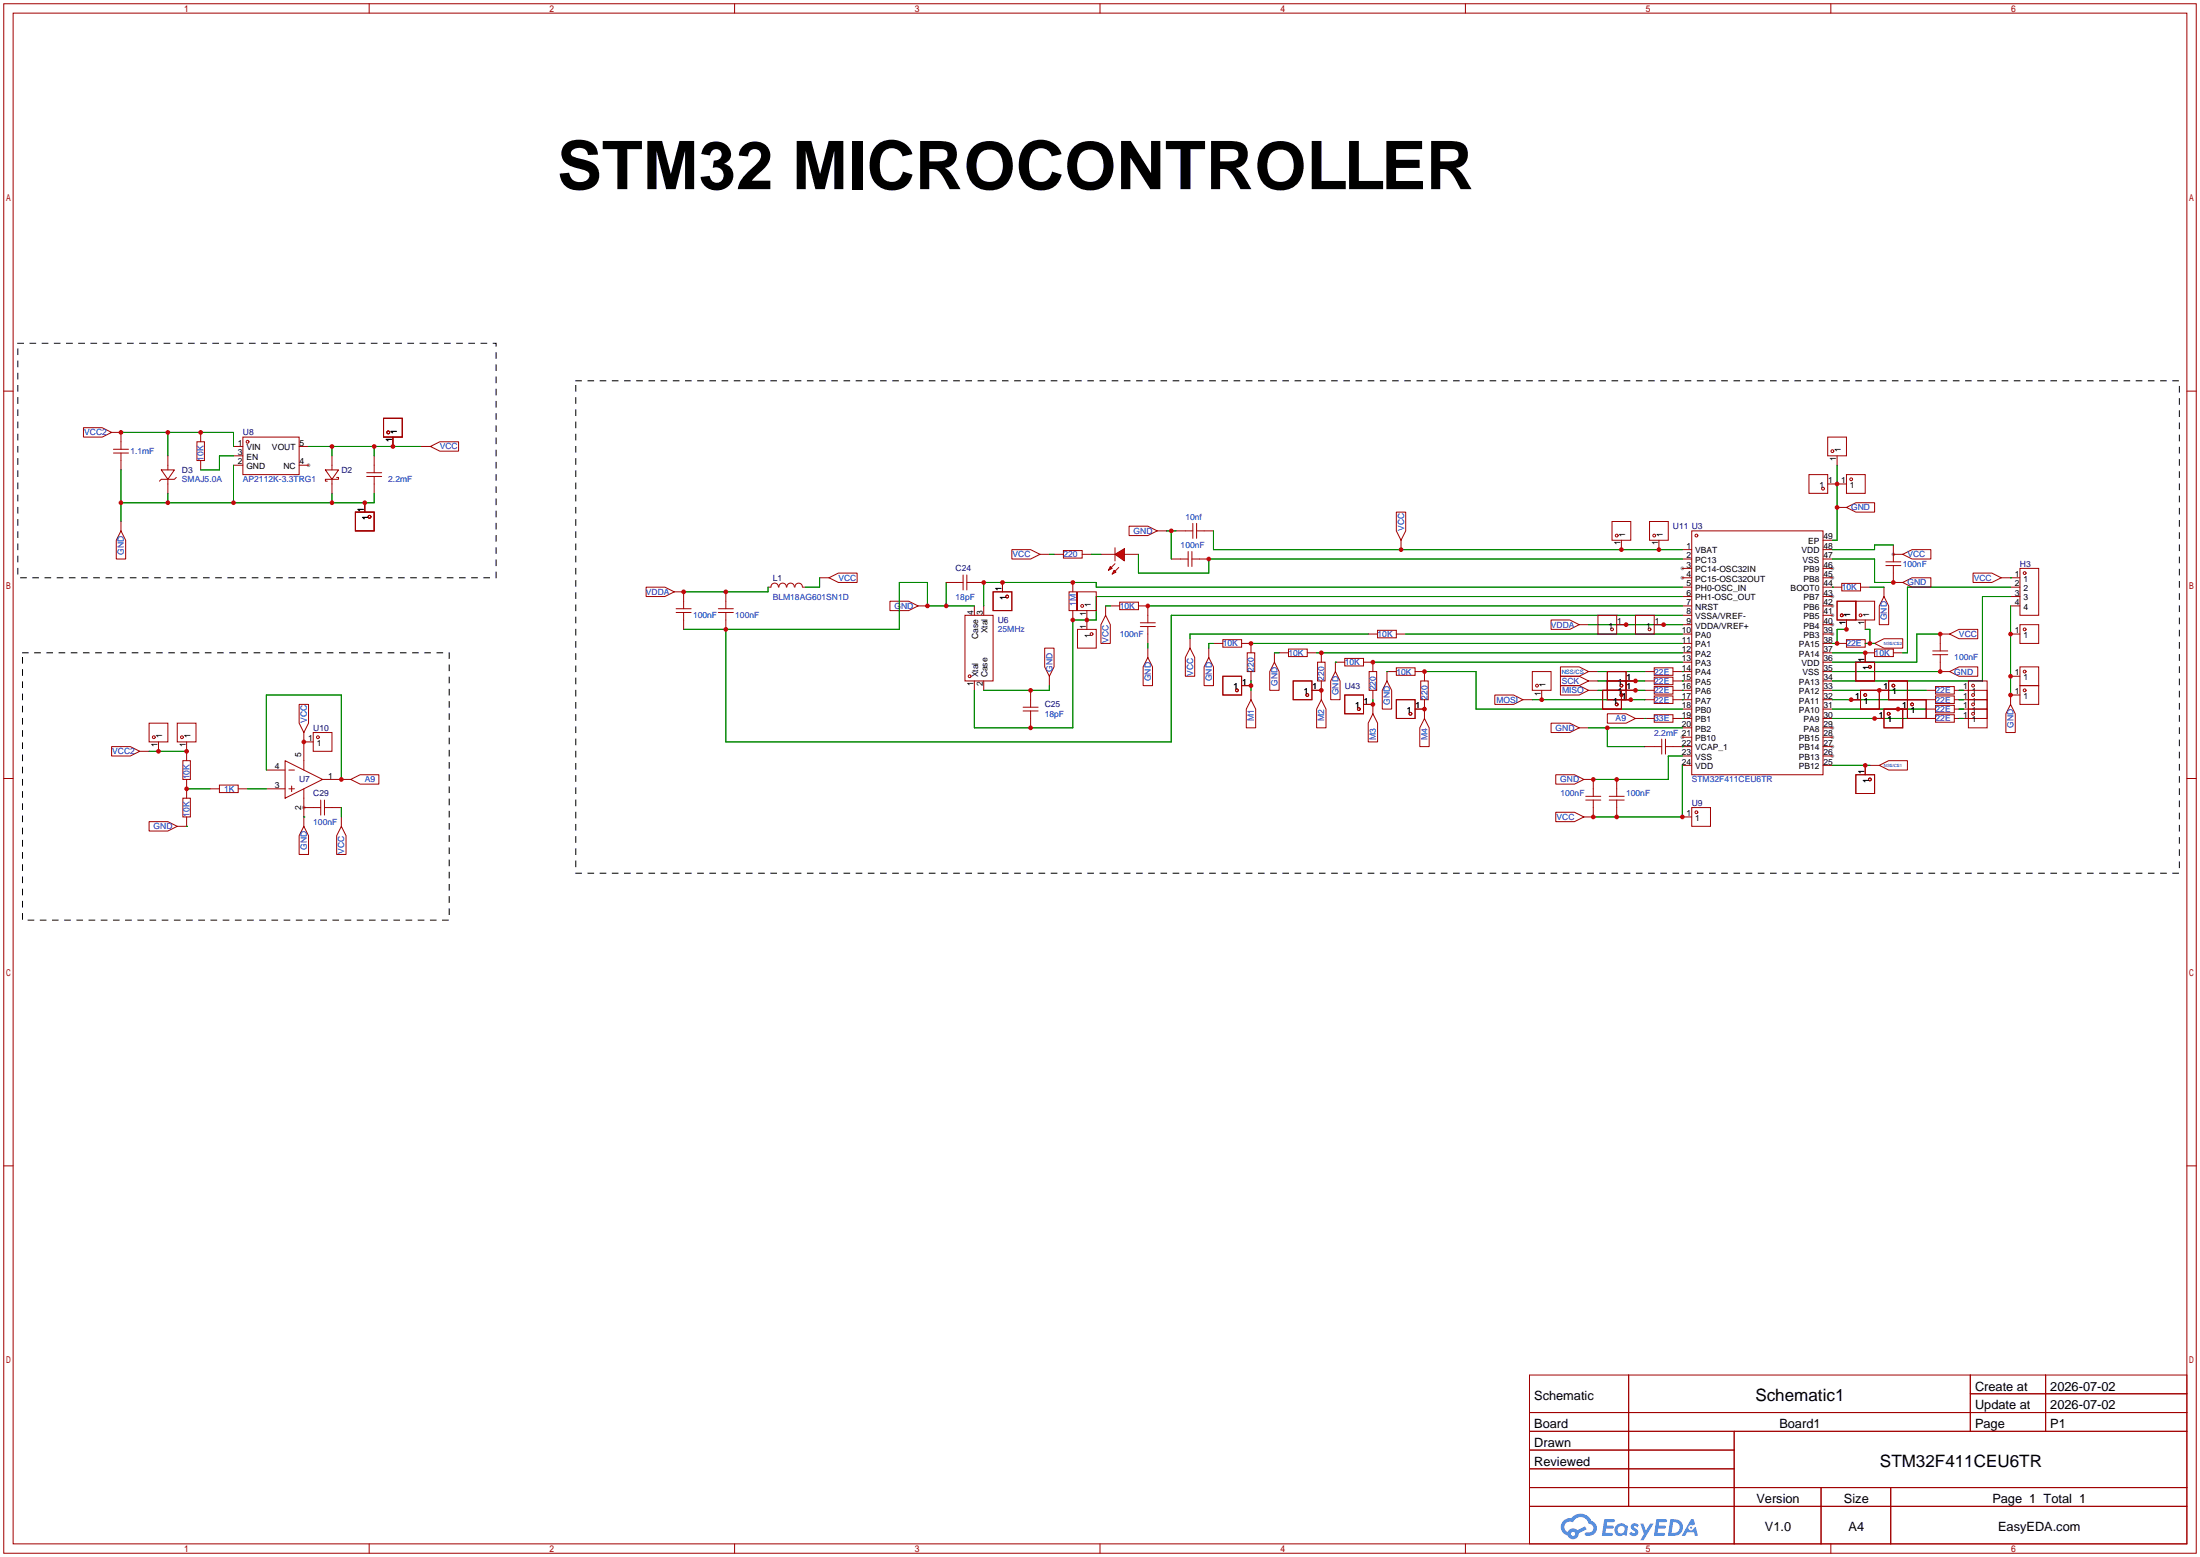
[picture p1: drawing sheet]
<svg xmlns="http://www.w3.org/2000/svg" width="596mm" height="422mm" viewBox="0 0 596 422" stroke-linecap="round" stroke-linejoin="round" font-family="sans-serif">
<g fill="#999">
<circle cx="455.7" cy="153.9" r=".51"/>
<circle cx="455.7" cy="156.5" r=".51"/>
<circle cx="455.7" cy="199.6" r=".51"/>
<circle cx="496.3" cy="204.7" r=".51"/>
<circle cx="496.3" cy="202.2" r=".51"/>
<circle cx="496.3" cy="199.6" r=".51"/>
<circle cx="496.3" cy="197.1" r=".51"/>
<circle cx="496.3" cy="171.7" r=".51"/>
<circle cx="496.3" cy="169.2" r=".51"/>
<circle cx="496.3" cy="166.6" r=".51"/>
<circle cx="496.3" cy="164.1" r=".51"/>
<circle cx="496.3" cy="161.5" r=".51"/>
<circle cx="496.3" cy="156.5" r=".51"/>
<circle cx="496.3" cy="153.9" r=".51"/>
<circle cx="82.3" cy="218.7" r=".51"/>
<circle cx="512.8" cy="150.1" r=".51"/>
<circle cx="83.6" cy="126" r=".51"/>
</g>
<g fill="none" stroke="#a10000" stroke-width=".27">
<path d="M1 1h593.9v419.6h-593.9zM3.6 3.6h588.7v414.5h-588.7zM100 1v2.6M199 1v2.6M297.9 1v2.6M396.9 1v2.6M495.9 1v2.6M1 105.9h2.6M592.3 105.9h2.6M1 210.8h2.6M592.3 210.8h2.6M1 315.7h2.6"/>
<path d="M592.3 315.7h2.6M414.3 372.4h178v45.7h-178zM441.1 372.4v35.5M533.7 372.4v15.2M533.7 377.4h58.6M554.1 372.4v15.2M414.3 382.5h178M414.3 387.6h178M414.3 392.7h55.4M414.3 397.8h55.4M469.7 387.6v30.5M100 418.1v2.5"/>
<path d="M199 418.1v2.5M297.9 418.1v2.5M396.9 418.1v2.5M414.3 402.8h178M414.3 407.9h178M493.2 402.8v15.3M495.9 418.1v2.5M512.1 402.8v15.3"/>
</g>
<g fill="#5487ff">
<path d="M442 412.8a1.3 1.3 0 0 1 1.9 .2l-.4 .7a.47 .47 0 0 0-.4-.5 .47 .47 0 0 0-.6 .3l.2 .1a1.28 1.28 0 0 1 .7 2.1 1.53 1.53 0 0 1-2.1-.3l.5-.6 .8 .4a.31 .31 0 0 0 .3-.2 .31 .31 0 0 0-.3-.4 1.12 1.12 0 0 1-.6-1.8z"/>
<path d="M444.3 412.6h.8l.7 1.9 1.2-1.9h.9l-2.7 4.5h-.9l1-1.7z"/>
<path d="M434.5 411.4h2.5a.4 .4 0 0 1 .4 .4 .4 .4 0 0 1-.4 .4h-1.7l-.1 .9h1.6l.3 .4-.4 .4h-1.7l-.1 1.2 1.8 .1 .2 .5-.4 .2h-2.6z"/>
<path d="M448.6 411.4h2.5a.4 .4 0 0 1 .5 .4 .4 .4 0 0 1-.5 .4h-1.7l-.1 .9h1.6l.3 .4-.4 .4h-1.7l-.1 1.2 1.8 .1 .2 .5-.4 .2h-2.6z"/>
<path d="M458 411.4h.8l.3 1.4-.6 .3a.75 .75 0 0 0-1.2 .3 .75 .75 0 0 0 .5 1.1 .75 .75 0 0 0 1-.7l.5-.3 .6 2.4h-.8l-.3-1h-1.8l-.6 1h-.9z"/>
<path d="M452.4 411.4l-.6 4.5h1.4a2.27 2.27 0 0 0 2.6-2.3 2.27 2.27 0 0 0-2.7-2.2zM453.2 412.2a1.5 1.5 0 0 1 1.8 1.5 1.5 1.5 0 0 1-1.9 1.4h-.3z"/>
<path d="M437.8 413a1.6 1.6 0 0 0-.3 2.3 1.6 1.6 0 0 0 2.3 .2l.8 .4 .3-2.5-.1-.3h-.5a1.58 1.58 0 0 0-2.5-.1zM438.4 413.6a.99 .99 0 0 1 1.7 .5 .99 .99 0 0 1-1.4 1.1 .98 .98 0 0 1-.3-1.6z"/>
<path d="M423.5 411.8a2.37 2.37 0 0 0 1.1 4 1.54 1.54 0 0 0 1.8 1 1.54 1.54 0 0 0 1.2-1.6l2.2-1.1-.5-.7-2.1 1a1.57 1.57 0 0 0-2.6 .5 1.5 1.5 0 0 1-.7-2.1 1.5 1.5 0 0 1 2.2-.5 2.27 2.27 0 0 1 2.3-1.4 2.27 2.27 0 0 1 2 1.8 1.23 1.23 0 0 1 1.1 1.5 1.23 1.23 0 0 1-1.7 .8 .47 .47 0 0 0-.6 .4 .47 .47 0 0 0 .5 .5 2.14 2.14 0 0 0 2.7-1.3 2.14 2.14 0 0 0-1.4-2.7 3.2 3.2 0 0 0-5.4-.8l-1.1 .1zM425.5 415.4a.6 .6 0 0 1 1.2 0 .6 .6 0 0 1-1.2 0z"/>
<circle cx="458" cy="413.7" r=".28"/>
</g>
<g fill="none" stroke="#a10000" stroke-width=".27">
<path d="M298.2 150.1h3.8M302 148.3v3.6M304.5 150.1h3.9M305.8 142.5h5.1l2.5 1.3-2.5 1.2h-5.1zM313.4 143.8h2.6M317.2 151.4h4.6M318.5 143.8h4.6M321.8 149.4v4M322.8 151.4h4.6M322.8 149.4v4M323.1 141.7v4.1M324.1 143.8h4.6"/>
<path d="M324.1 141.7v4.1M455.7 148.8h2.5M455.7 151.4h2.5M455.7 153.9h2.5M455.7 156.5h2.5M455.7 159h2.5M458.2 143.8h35.6v66h-35.6zM493.8 148.8h2.5M493.8 151.4h2.5M493.8 153.9h2.5M493.8 156.5h2.5M493.8 159h2.5"/>
<path d="M493.8 146.3h2.5M455.7 161.5h2.5M455.7 164.1h2.5M455.7 166.6h2.5M455.7 169.2h2.5M455.7 171.7h2.5M455.7 174.2h2.5M455.7 176.8h2.5M455.7 179.3h2.5M493.8 161.5h2.5M493.8 164.1h2.5M493.8 166.6h2.5"/>
<path d="M493.8 169.2h2.5M493.8 171.7h2.5M493.8 174.2h2.5M493.8 176.8h2.5M493.8 179.3h2.5M455.7 181.9h2.5M455.7 184.4h2.5M455.7 186.9h2.5M455.7 189.5h2.5M455.7 192h2.5M455.7 194.6h2.5M455.7 197.1h2.5"/>
<path d="M455.7 199.6h2.5M493.8 181.9h2.5M493.8 184.4h2.5M493.8 186.9h2.5M493.8 189.5h2.5M493.8 192h2.5M493.8 194.6h2.5M493.8 197.1h2.5M493.8 199.6h2.5M455.7 202.2h2.5M455.7 204.7h2.5M455.7 207.3h2.5"/>
<path d="M493.8 202.2h2.5M493.8 204.7h2.5M493.8 207.3h2.5"/>
<circle cx="459.5" cy="145" r=".38"/>
</g>
<path d="M316 143.8h2.5M317.2 143.8v7.6" fill="none" stroke="#008700" stroke-width=".27"/>
<g fill="#f00" stroke="#a10000" stroke-width=".27">
<path d="M302 150.1l2.5-1.5v3.3z"/>
<path d="M301.8 154.4l.5 .5-1.1 .5z"/>
<path d="M300.7 153.4l.5 .5-1 .5z"/>
</g>
<g fill="none" stroke="#a10000" stroke-width=".27">
<path d="M22.6 115.8h5.1l2.5 1.3-2.5 1.3h-5.1zM30.2 117.1h2.6v4.6M53.3 119.6h2.1v5.1h-2.1zM54.4 117.1v2.5M65.8 118.4h15.2v10.1h-15.2zM103.9 113.3h5.1v5.1h-5.1zM106.4 118.4v2.5M495 118.4h5.1v5h-5.1zM30.7 121.7h4.1M30.7 122.7h4.1M32.8 122.7v4.6M43.7 127.3h3.5l-1.7 2.5z"/>
<path d="M45.5 123.4v3.9M45.5 129.8v3.8M47.8 129.3l-.6 .5h-3.5l-.5 .5M54.4 124.7v2.6M63.2 120.9h2.6M63.2 126h2.6M63.2 123.4h2.6M81 120.9h2.6M81 126h2.6M88.1 127.3h3.6l-1.8 2.5zM89.9 123.4v3.9M89.9 129.8v3.8"/>
<path d="M91.2 129.3h.5v.5h-3.6v.5h.5M96.3 138.7h5v5.1h-5zM98.8 136.1v2.6M99.3 128h4.1M99.3 129h4.1M101.3 123.4v4.6M101.3 129v4.6M114 120.9h2.6M116.6 120.9l2.5-1.3h5.1v2.6h-5.1zM378.2 138.7h2.5v5.1l-1.2 2.5-1.3-2.5zM490 128.5h5v5.1h-5zM495 131.1h5.1"/>
<path d="M497.6 137.4h2.5M497.6 123.4v2.6M500.1 128.5h5.1v5.1h-5.1zM500.1 137.4l2.6-1.3h5v2.6h-5zM32.8 143.8l1.2 2.5v5.1h-2.5v-5.1zM32.8 141.2v2.6M175 159h5.1l2.5 1.3-2.5 1.2h-5.1zM208 159h.8M208.8 159a1.01 1.01 0 0 1 1-1.1 1.01 1.01 0 0 1 1 1.1M211 159a1.01 1.01 0 0 1 1-1.1 1.01 1.01 0 0 1 1 1.1M213.1 159a1.01 1.01 0 0 1 1-1.1 1.01 1.01 0 0 1 1 1.1M215.3 159a1.01 1.01 0 0 1 1-1.1 1.01 1.01 0 0 1 1 1.1"/>
<path d="M217.4 159h.8M222 156.5h2.5M224.5 156.5l2.6-1.3h5.1v2.5h-5.1zM256.3 157.7h4.6M260.9 155.7v4.1M261.9 157.7h4.5M261.9 155.7v4.1M271.5 157.7v2.6M274.1 148.8h5l2.6 1.3-2.6 1.3h-5zM281.7 150.1h2.5M285.5 150.1h2.5M288 149.1h5.1v2h-5.1z"/>
<path d="M290.6 157.7v2.6M293.1 150.1h2.6M302 152.7l-1 1M303 153.7l-1 1M379.5 146.3v2.5M436.6 141.2h5.1v5.1h-5.1zM439.2 146.3v2.5M446.8 141.2h5.1v5.1h-5.1zM449.3 146.3v2.5M496.3 159h2.6M498.9 158h5v2h-5zM503.9 159h2.6"/>
<path d="M510.3 159v2.5M510.8 152.1h4.1M510.8 153.2h4.1M512.8 150.1h2.6M512.8 153.2v4.5h2.6M512.8 147.6v4.5M515.4 150.1l2.5-1.3h5.1v2.6h-5.1zM515.4 157.7l2.5-1.2h5.1v2.5h-5.1zM534.4 155.2h5.1l2.5 1.3-2.5 1.2h-5.1zM542 156.5h5.1M544.6 159h2.5M547.1 153.9h5.1v12.7h-5.1z"/>
<path d="M182.6 160.3h2.6v4.5M183.1 164.8h4.1M183.1 165.9h4.1M185.2 165.9v4.5M194.6 164.8h4M194.6 165.9h4M196.6 160.3v4.5M196.6 165.9v4.5M241 162.8h5.1l2.6 1.3-2.6 1.3h-5.1zM248.7 164.1h2.5M261.4 166.6h7.6v17.8h-7.6zM263.9 164.1v2.5"/>
<path d="M266.4 164.1v2.5M269 160.3h5.1v5.1h-5.1zM283 175.5h2.5v5.1l-1.3 2.5-1.2-2.5zM289.6 160.3h2v5.1h-2zM290.6 165.4v2.5M291.8 170.4h5.1v5.1h-5.1zM291.8 160.3h5.1v5.1h-5.1zM294.4 165.4v5M299.5 166.6l1.2 2.6v5h-2.5v-5zM299.5 164.1v2.5M300.7 164.1h2.6M303.3 163.1h5.1v2h-5.1z"/>
<path d="M308.4 164.1h2.5v4.6M308.9 168.7h4M308.9 169.7h4M310.9 178.1l1.3 2.5v5.1h-2.6v-5.1zM310.9 169.7v4.5M310.9 175.5v2.6M322.3 175.5l1.3 2.6v5h-2.5v-5zM322.3 173v2.5M327.4 178.1l1.3 2.5v5.1h-2.6v-5.1zM327.4 175.5v2.6M328.7 174.2h2.5M331.2 173.2h5.1v2.1h-5.1z"/>
<path d="M336.3 174.2h2.5v2.6M337.8 176.8h2.1v5.1h-2.1zM345.2 179.3l1.3 2.6v5h-2.6v-5zM345.2 176.8v2.5M346.5 176.8h2.5M349 175.8h5.1v2h-5.1zM354.1 176.8h2.5M356.9 179.3h2v5.1h-2zM357.9 176.8v2.5M364.2 178.3h5.1v2h-5.1zM364.2 179.3h-2.5v2.6M369.3 179.3h2.6v2.6"/>
<path d="M370.6 171.7h2.5M373.1 170.7h5.1v2h-5.1zM378.2 171.7h2.5M420.1 167.9h5.1l2.5 1.3-2.5 1.2h-5.1zM427.7 169.2h2.6M432.8 166.6h5.1v5.1h-5.1zM437.9 169.2h2.5M443 166.6h5.1v5.1h-5.1zM448.1 169.2h2.5M497.6 162.8h5.1v5.1h-5.1zM497.6 174.2h2.5M500.1 173.2h5.1v2.1h-5.1z"/>
<path d="M500.1 167.9v2.5M502.7 179.3h5v5.1h-5zM502.7 162.8h5v5.1h-5zM505.2 174.2h2.5M505.2 167.9v2.5M507.7 175.8h5.1v2h-5.1zM507.7 174.2l2.6-1.2h5.1v2.5h-5.1zM507.7 176.8h-2.5v2.5M510.3 161.5l1.3 2.6v5.1h-2.6v-5.1zM512.8 176.8h2.6M523.5 176.3h4.1M523.5 177.3h4.1"/>
<path d="M525.5 177.3v4.6h2.6M528.1 171.7l2.5-1.3h5.1v2.6h-5.1zM528.1 171.7h-2.6v4.6M544.6 164.1h2.5M544.6 171.7h2.5M544.6 161.5h2.5M547.1 169.2h5.1v5h-5.1zM40.4 195.8h5.1v5.1h-5.1zM48 195.8h5.1v5.1h-5.1zM81 190.8h2.6v5l-1.3 2.6-1.3-2.6zM82.3 198.4v10.1M84.8 198.4h5.1v5.1h-5.1z"/>
<path d="M263.9 184.4v2.5M266.4 184.4v2.5M277.1 191.5h4.1M277.1 192.5h4.1M279.1 186.9v4.6M279.1 192.5v4.6M284.2 183.1v2.6M331.2 183.1h5.1v5.1h-5.1zM336.3 185.7h2.5M338.8 189.5l1.3 2.5v5.1h-2.5v-5.1zM338.8 181.9v2.5M338.8 186.9v2.6"/>
<path d="M350.3 184.4h5v5.1h-5zM355.3 186.9h2.6M357.9 189.5l1.3 2.5v5.1h-2.6v-5.1zM357.9 184.4v5.1M361.7 181.9l1.3 2.5v5.1h-2.6v-5.1zM364.2 188.2h5.1v5.1h-5.1zM369.3 190.8h2.6v2.5M370.8 181.9h2.1v5h-2.1zM371.9 193.3l1.2 2.5v5.1h-2.5v-5.1zM371.9 186.9v2.6M375.7 184.4l1.2 2.5v5.1h-2.5v-5.1zM378.2 180.8h5.1v2.1h-5.1z"/>
<path d="M378.2 189.5h5.1v5.1h-5.1zM378.2 181.9h-2.5v2.5M383.3 181.9h2.5v2.5M383.3 192h2.5M384.8 184.4h2v5.1h-2zM385.8 194.6l1.3 2.5v5.1h-2.5v-5.1zM385.8 189.5v5.1M404.9 188.2h5.1l2.5 1.3-2.5 1.3h-5.1zM412.5 189.5h2.5M415 181.9h5.1v5h-5.1zM417.6 186.9v2.6M420.1 195.8h5.1l2.5 1.3-2.5 1.3h-5.1z"/>
<path d="M422.7 180.6h5l2.6 1.3-2.6 1.2h-5zM422.7 183.1h5l2.6 1.3-2.6 1.3h-5zM422.7 185.7h5l2.6 1.2-2.6 1.3h-5zM427.7 197.1h2.6M430.3 181.9h2.5M430.3 184.4h2.5M430.3 186.9h2.5M434.1 186.9h5.1v5.1h-5.1zM435.4 184.4h5v5.1h-5zM435.4 181.9h5v5h-5zM435.4 193.3h5l2.6 1.3-2.6 1.2h-5zM439.2 189.5h2.5"/>
<path d="M440.4 184.4h2.6M440.4 186.9h2.6M443 194.6h5.1M445.5 181.9h2.6M445.5 184.4h2.6M445.5 186.9h2.6M445.5 189.5h2.6M448.1 180.8h5v2.1h-5zM448.1 183.4h5v2h-5zM448.1 185.9h5v2.1h-5zM448.1 188.5h5v2h-5zM448.1 193.5h5v2.1h-5z"/>
<path d="M453.1 181.9h2.6M453.1 184.4h2.6M453.1 186.9h2.6M453.1 189.5h2.6M453.1 194.6h2.6M501.4 189.5h2.5M503.9 186.9h5.1v5.1h-5.1zM507.7 194.6h2.6M509 186.9h2.6M510.3 192h5.1v5.1h-5.1zM511.6 184.4h5v5.1h-5zM514.1 192h2.5"/>
<path d="M516.6 189.5h5.1v5.1h-5.1zM521.7 186.9h2.6M521.7 189.5h2.6M521.7 194.6h2.6M521.7 192h2.6M524.3 193.5h5v2.1h-5zM524.3 191h5v2h-5zM524.3 188.5h5v2h-5zM524.3 185.9h5v2.1h-5zM528.1 181.9l2.5-1.3h5.1v2.5h-5.1zM529.3 186.9h3.8M529.3 189.5h3.8"/>
<path d="M529.3 194.6h3.8M529.3 192h3.8M533.1 184.4h5.1v5.1h-5.1zM533.1 186.9h5.1v5.1h-5.1zM533.1 189.5h5.1v5.1h-5.1zM533.1 192h5.1v5.1h-5.1zM544.6 190.8l1.2 2.5v5.1h-2.5v-5.1zM544.6 183.1h2.5M547.1 180.6h5.1v5.1h-5.1zM547.1 185.7h5.1v5.1h-5.1zM547.1 188.2h-2.5v2.6M30.2 202.2h5.1l2.5 1.3-2.5 1.2h-5.1z"/>
<path d="M37.8 203.5h2.6M42.9 200.9v2.6M49.5 206h2.1v5.1h-2.1zM49.5 216.2h2.1v5h-2.1zM50.5 200.9v5.1M50.5 211.1v5.1M56.9 213.6h2.5M59.4 212.6h5.1v2h-5.1zM64.5 213.6h2.6M72.1 213.6h5.1M72.1 208.5h5.1M77.2 206l10.2 5.1-10.2 5.1z"/>
<path d="M78.2 213.6h1.6M78.2 208.5h1.6M79 212.9v1.5M82.3 213.6v10.2M82.3 218.7h4.6M82.3 200.9h2.5M86.9 216.7v4M87.4 211.1h7.6M87.9 218.7h4.6M87.9 216.7v4M95 211.1l2.5-1.3h5.1v2.5h-5.1zM421.4 209.8h5.1l2.5 1.3-2.5 1.2h-5.1z"/>
<path d="M421.4 220h5.1l2.5 1.2-2.5 1.3h-5.1zM429 211.1h2.5v4.5M429.5 215.6h4.1M429.5 216.7h4.1M431.5 216.7v4.5h-2.5M435.9 215.6h4M435.9 216.7h4M437.9 211.1v4.5M437.9 216.7v4.5M445.5 202.2h4.6M450.1 200.2v4M451.1 202.2h4.6"/>
<path d="M451.1 200.2v4M458.2 218.7h5.1v5.1h-5.1zM502.7 209.8h5v5.1h-5zM505.2 207.3v2.5M506.5 207.3h2.5M509 207.3l2.6-1.3h5v2.5h-5zM40.4 222.5h5.1l2.5 1.3-2.5 1.2h-5.1zM50.5 221.2v2.6h-2.5M82.3 223.8l1.3 2.5v5.1h-2.6v-5.1zM92.5 223.8l1.2 2.5v5.1h-2.5v-5.1zM92.5 221.2v2.6M455.7 221.2h2.5"/>
<circle cx="67.1" cy="119.6" r=".38"/>
<circle cx="105.2" cy="117.1" r=".38"/>
<circle cx="100.1" cy="140" r=".38"/>
<circle cx="493.8" cy="132.3" r=".38"/>
<circle cx="496.3" cy="122.2" r=".38"/>
<circle cx="501.4" cy="129.8" r=".38"/>
<circle cx="437.9" cy="145" r=".38"/>
<circle cx="448.1" cy="145" r=".38"/>
<circle cx="548.4" cy="155.2" r=".38"/>
<circle cx="272.8" cy="161.5" r=".38"/>
<circle cx="293.1" cy="164.1" r=".38"/>
<circle cx="295.7" cy="171.7" r=".38"/>
<circle cx="436.6" cy="170.4" r=".38"/>
<circle cx="446.8" cy="170.4" r=".38"/>
<circle cx="498.9" cy="166.6" r=".38"/>
<circle cx="503.9" cy="166.6" r=".38"/>
<circle cx="548.4" cy="170.4" r=".38"/>
<circle cx="41.7" cy="199.6" r=".38"/>
<circle cx="49.3" cy="199.6" r=".38"/>
<circle cx="86.1" cy="199.6" r=".38"/>
<circle cx="262.6" cy="183.1" r=".38"/>
<circle cx="335" cy="186.9" r=".38"/>
<circle cx="354.1" cy="188.2" r=".38"/>
<circle cx="368" cy="192" r=".38"/>
<circle cx="382" cy="193.3" r=".38"/>
<circle cx="416.3" cy="185.7" r=".38"/>
<circle cx="437.9" cy="190.8" r=".38"/>
<circle cx="439.2" cy="188.2" r=".38"/>
<circle cx="439.2" cy="185.7" r=".38"/>
<circle cx="505.2" cy="188.2" r=".38"/>
<circle cx="506.5" cy="180.6" r=".38"/>
<circle cx="511.6" cy="193.3" r=".38"/>
<circle cx="512.8" cy="185.7" r=".38"/>
<circle cx="517.9" cy="190.8" r=".38"/>
<circle cx="534.4" cy="188.2" r=".38"/>
<circle cx="534.4" cy="185.7" r=".38"/>
<circle cx="534.4" cy="193.3" r=".38"/>
<circle cx="534.4" cy="190.8" r=".38"/>
<circle cx="548.4" cy="181.9" r=".38"/>
<circle cx="548.4" cy="186.9" r=".38"/>
<circle cx="459.5" cy="220" r=".38"/>
<circle cx="506.5" cy="211.1" r=".38"/>
</g>
<g fill="none" stroke="#008700" stroke-width=".27">
<path d="M32.8 117.1h30.4v3.8M45.5 117.1v6.3M32.8 127.3v13.9M45.5 133.6v2.5M63.2 126v10.1M63.2 123.4h-3.8v3.9h-5M83.6 120.9h30.4M89.9 120.9v2.5M89.9 133.6v2.5M101.3 120.9v2.5M101.3 133.6v2.5h-68.5M497.6 126v20.3h-1.3"/>
<path d="M208 159v1.3h-22.8M222 156.5v2.5h-3.8M256.3 157.7v6.4M284.2 150.1h1.3M295.7 150.1h2.5M308.4 150.1v5.1h19v-3.8h128.3M328.7 143.8v5h127M455.7 159h-158.8v-1.3h-30.5v6.4M496.3 159h.1M496.3 151.4h11.4v6.3h5.1M506.5 159h3.8M512.8 147.6h-5.1v1.2h-11.4"/>
<path d="M544.6 156.5h.1M544.6 159h-28v17.8h-1.2M263.9 164.1h-12.7v-6.4h-7.6v12.7h-58.4M299.5 164.1h1.2M310.9 164.1h144.8M310.9 174.2v1.3M328.7 174.2h-1.3v1.3M338.8 174.2h116.9M345.2 176.8h1.3M356.6 176.8h99.1M361.7 179.3h.1M370.6 171.7h-48.3v1.3"/>
<path d="M371.9 179.3h83.8M380.7 171.7h75M430.3 169.2h25.4M455.7 166.6h-138.5v34.3h-120.6v-30.5M455.7 161.5h-158.8v6.4h-6.3v29.2h-26.7v-10.2M496.3 176.8h8.9M500.1 170.4h-2.5v3.8h-1.3M505.2 170.4h1.3v3.8M505.2 174.2h2.5M525.5 171.7h-6.3v7.6h-22.9M544.6 161.5h-7.6v22.9h-40.7M544.6 164.1v24.1"/>
<path d="M284.2 185.7v1.2h-17.8M338.8 184.4v2.5M357.9 186.9h.1M371.9 189.5v1.3M375.7 181.9h.1M385.8 192h.1M385.8 181.9h14v10.1h55.9M415 189.5h30.5M430.3 197.1h25.4M432.8 186.9h12.7M432.8 181.9h12.7M432.8 184.4h12.7"/>
<path d="M435.4 197.1v5.1h10.1M445.5 194.6h.1M455.7 181.9h.1M455.7 184.4h.1M455.7 186.9h.1M455.7 189.5h.1M455.7 194.6h.1M496.3 186.9h25.4M496.3 181.9h29.2M496.3 192h25.4M496.3 189.5h25.4M496.3 194.6h25.4"/>
<path d="M530.6 186.9h1.3M530.6 192h1.3M530.6 189.5h1.3M530.6 194.6h1.3M40.4 203.5h10.1M50.5 213.6h6.4M67.1 213.6h5M72.1 208.5v-20.3h20.4v22.9M82.3 200.9h.1M92.5 218.7v2.5M455.7 202.2h.1M455.7 204.7h-3.8v6.4h-20.4"/>
<path d="M455.7 207.3v13.9h-24.2M496.3 207.3h10.2M50.5 223.8h.1M82.3 221.2h.1"/>
</g>
<path d="M4.8 93h129.6v63.5h-129.6zM156 103.1h434.3v133.4h-434.3zM6.1 176.8h115.6v72.4h-115.6z" fill="none" stroke="#000" stroke-width=".27" stroke-dasharray="1.5 1.8"/>
<g fill="#c00">
<circle cx="317.2" cy="143.8" r=".63"/>
<circle cx="327.4" cy="151.4" r=".63"/>
<circle cx="256.3" cy="164.1" r=".63"/>
<circle cx="251.2" cy="164.1" r=".63"/>
<circle cx="196.6" cy="170.4" r=".63"/>
<circle cx="279.1" cy="186.9" r=".63"/>
<circle cx="310.9" cy="164.1" r=".63"/>
<circle cx="450.6" cy="169.2" r=".63"/>
<circle cx="440.4" cy="169.2" r=".63"/>
<circle cx="196.6" cy="160.3" r=".63"/>
<circle cx="185.2" cy="160.3" r=".63"/>
<circle cx="338.8" cy="174.2" r=".63"/>
<circle cx="338.8" cy="185.7" r=".63"/>
<circle cx="357.9" cy="186.9" r=".63"/>
<circle cx="371.9" cy="179.3" r=".63"/>
<circle cx="371.9" cy="190.8" r=".63"/>
<circle cx="385.8" cy="192" r=".63"/>
<circle cx="385.8" cy="181.9" r=".63"/>
<circle cx="92.5" cy="211.1" r=".63"/>
<circle cx="82.3" cy="200.9" r=".63"/>
<circle cx="50.5" cy="213.6" r=".63"/>
<circle cx="50.5" cy="203.5" r=".63"/>
<circle cx="42.9" cy="203.5" r=".63"/>
<circle cx="435.4" cy="197.1" r=".63"/>
<circle cx="437.9" cy="211.1" r=".63"/>
<circle cx="431.5" cy="211.1" r=".63"/>
<circle cx="455.7" cy="221.2" r=".63"/>
<circle cx="437.9" cy="221.2" r=".63"/>
<circle cx="431.5" cy="221.2" r=".63"/>
<circle cx="357.9" cy="176.8" r=".63"/>
<circle cx="525.5" cy="181.9" r=".63"/>
<circle cx="525.5" cy="171.7" r=".63"/>
<circle cx="505.2" cy="176.8" r=".63"/>
<circle cx="544.6" cy="171.7" r=".63"/>
<circle cx="544.6" cy="183.1" r=".63"/>
<circle cx="544.6" cy="188.2" r=".63"/>
<circle cx="512.8" cy="157.7" r=".63"/>
<circle cx="497.6" cy="137.4" r=".63"/>
<circle cx="497.6" cy="131.1" r=".63"/>
<circle cx="98.8" cy="136.1" r=".63"/>
<circle cx="89.9" cy="136.1" r=".63"/>
<circle cx="63.2" cy="136.1" r=".63"/>
<circle cx="45.5" cy="136.1" r=".63"/>
<circle cx="32.8" cy="136.1" r=".63"/>
<circle cx="290.6" cy="157.7" r=".63"/>
<circle cx="271.5" cy="157.7" r=".63"/>
<circle cx="266.4" cy="157.7" r=".63"/>
<circle cx="290.6" cy="167.9" r=".63"/>
<circle cx="294.4" cy="167.9" r=".63"/>
<circle cx="279.1" cy="197.1" r=".63"/>
<circle cx="443" cy="184.4" r=".63"/>
<circle cx="443" cy="186.9" r=".63"/>
<circle cx="441.7" cy="189.5" r=".63"/>
<circle cx="417.6" cy="189.5" r=".63"/>
<circle cx="32.8" cy="117.1" r=".63"/>
<circle cx="45.5" cy="117.1" r=".63"/>
<circle cx="54.4" cy="117.1" r=".63"/>
<circle cx="449.3" cy="148.8" r=".63"/>
<circle cx="439.2" cy="148.8" r=".63"/>
<circle cx="379.5" cy="148.8" r=".63"/>
<circle cx="101.3" cy="120.9" r=".63"/>
<circle cx="89.9" cy="120.9" r=".63"/>
<circle cx="106.4" cy="120.9" r=".63"/>
<circle cx="505.2" cy="207.3" r=".63"/>
<circle cx="507.7" cy="194.6" r=".63"/>
<circle cx="514.1" cy="192" r=".63"/>
<circle cx="501.4" cy="189.5" r=".63"/>
<circle cx="509" cy="186.9" r=".63"/>
<circle cx="497.6" cy="174.2" r=".63"/>
<circle cx="500.1" cy="170.4" r=".63"/>
<circle cx="506.5" cy="174.2" r=".63"/>
</g>
<text font-size="18.2" x="150.9" y="51.2">STM32 MICROCONTROLLER</text>
<g font-size="4.6">
<text x="475.5" y="379.5">Schematic1</text>
<text x="509.2" y="397.2">STM32F411CEU6TR</text>
</g>
<g font-size="3.5">
<text x="534.9" y="376.6">Create at</text>
<text x="555.3" y="376.6">2026-07-02</text>
<text x="415.5" y="379.1">Schematic</text>
<text x="534.9" y="381.7">Update at</text>
<text x="555.3" y="381.7">2026-07-02</text>
<text x="415.5" y="386.7">Board</text>
<text x="481.9" y="386.7">Board1</text>
<text x="534.9" y="386.7">Page</text>
<text x="555.3" y="386.7">P1</text>
<text x="415.5" y="391.8">Drawn</text>
<text x="415.5" y="396.9">Reviewed</text>
<text x="475.7" y="407.1">Version</text>
<text x="499.4" y="407.1">Size</text>
<text x="539.6" y="407.1">Page 1 Total 1</text>
<text x="478" y="414.7">V1.0</text>
<text x="500.7" y="414.7">A4</text>
<text x="541.2" y="414.7">EasyEDA.com</text>
</g>
<g font-size="2.3" fill="#00f">
<text x="22.8" y="117.9">VCC2</text>
<text x="35.3" y="123">1.1mF</text>
<text x="55.2" y="124.7" transform="rotate(-90 55.2 124.7)">10K</text>
<text x="119.1" y="121.7">VCC</text>
<text x="49.3" y="130.6">SMAJ5.0A</text>
<text x="65.8" y="130.6">AP2112K-3.3TRG1</text>
<text x="105.2" y="130.6">2.2mF</text>
<text x="321.1" y="140.8">10nf</text>
<text x="380.3" y="143.8" transform="rotate(-90 380.3 143.8)">VCC</text>
<text x="501.4" y="138.2">GND</text>
<text x="307" y="144.6">GND</text>
<text x="319.8" y="148.4">100nF</text>
<text x="33.6" y="150.2" transform="rotate(-90 33.6 150.2)">GND</text>
<text x="274.3" y="150.9">VCC</text>
<text x="288" y="150.9">220</text>
<text x="515.4" y="153.5">100nF</text>
<text x="516.6" y="150.9">VCC</text>
<text x="174.9" y="161.1">VDDA</text>
<text x="227.1" y="157.3">VCC</text>
<text x="498.9" y="159.8">10K</text>
<text x="516.6" y="158.5">GND</text>
<text x="534.6" y="157.3">VCC</text>
<text x="187.7" y="167.4">100nF</text>
<text x="199.1" y="167.4">100nF</text>
<text x="209.3" y="162.4">BLM18AG601SN1D</text>
<text x="242.3" y="164.9">GND</text>
<text x="258.8" y="162.4">18pF</text>
<text x="291.4" y="164.1" transform="rotate(-90 291.4 164.1)">1M</text>
<text x="303.3" y="164.9">10K</text>
<text x="511.1" y="167.9" transform="rotate(-90 511.1 167.9)">GND</text>
<text x="270.3" y="171.2">25MHz</text>
<text x="303.3" y="172.5">100nF</text>
<text x="373.1" y="172.5">10K</text>
<text x="420.1" y="170">VDDA</text>
<text x="530.6" y="172.5">VCC</text>
<text x="300.3" y="174" transform="rotate(-90 300.3 174)">VCC</text>
<text x="331.2" y="175.1">10K</text>
<text x="349" y="177.6">10K</text>
<text x="500.1" y="175.1">22E</text>
<text x="507.7" y="177.6">10K</text>
<text x="529.3" y="178.9">100nF</text>
<text x="285" y="181.9" transform="rotate(-90 285 181.9)">GND</text>
<text x="311.7" y="184.5" transform="rotate(-90 311.7 184.5)">GND</text>
<text x="323.1" y="182.9" transform="rotate(-90 323.1 182.9)">VCC</text>
<text x="328.2" y="184.5" transform="rotate(-90 328.2 184.5)">GND</text>
<text x="339.6" y="181.9" transform="rotate(-90 339.6 181.9)">220</text>
<text x="346" y="185.7" transform="rotate(-90 346 185.7)">GND</text>
<text x="358.7" y="184.4" transform="rotate(-90 358.7 184.4)">220</text>
<text x="364.2" y="180.1">10K</text>
<text x="378.2" y="182.7">10K</text>
<text x="423" y="185.2">SCK</text>
<text x="448.1" y="182.7">22E</text>
<text x="448.1" y="185.2">22E</text>
<text x="529.3" y="182.7">GND</text>
<text x="362.5" y="188.3" transform="rotate(-90 362.5 188.3)">GND</text>
<text x="372.7" y="186.9" transform="rotate(-90 372.7 186.9)">220</text>
<text x="376.5" y="190.8" transform="rotate(-90 376.5 190.8)">GND</text>
<text x="386.6" y="189.5" transform="rotate(-90 386.6 189.5)">220</text>
<text x="405.3" y="190.3">MOSI</text>
<text x="423.1" y="187.8">MISO</text>
<text x="448.1" y="187.8">22E</text>
<text x="448.1" y="190.3">22E</text>
<text x="524.3" y="190.3">22E</text>
<text x="524.3" y="187.8">22E</text>
<text x="83.1" y="195.8" transform="rotate(-90 83.1 195.8)">VCC</text>
<text x="283" y="194.1">18pF</text>
<text x="339.6" y="195.2" transform="rotate(-90 339.6 195.2)">M1</text>
<text x="358.7" y="195.2" transform="rotate(-90 358.7 195.2)">M2</text>
<text x="421.3" y="197.9">GND</text>
<text x="437.6" y="195.4">A9</text>
<text x="448.1" y="195.4">33E</text>
<text x="524.3" y="195.4">22E</text>
<text x="524.3" y="192.8">22E</text>
<text x="545.4" y="197.2" transform="rotate(-90 545.4 197.2)">GND</text>
<text x="372.7" y="200.3" transform="rotate(-90 372.7 200.3)">M3</text>
<text x="386.6" y="200.3" transform="rotate(-90 386.6 200.3)">M4</text>
<text x="448.1" y="199.2">2.2mF 21</text>
<text x="30.4" y="204.3">VCC2</text>
<text x="51.4" y="211.1" transform="rotate(-90 51.4 211.1)">10K</text>
<text x="60.7" y="214.4">1K</text>
<text x="98.8" y="211.9">A9</text>
<text x="422.6" y="211.9">GND</text>
<text x="422.7" y="215.7">100nF</text>
<text x="440.4" y="215.7">100nF</text>
<text x="458.2" y="211.9">STM32F411CEU6TR</text>
<text x="51.4" y="221.2" transform="rotate(-90 51.4 221.2)">10K</text>
<text x="41.6" y="224.6">GND</text>
<text x="84.8" y="223.3">100nF</text>
<text x="421.6" y="222">VCC</text>
<text x="83.1" y="230.2" transform="rotate(-90 83.1 230.2)">GND</text>
<text x="93.3" y="231.2" transform="rotate(-90 93.3 231.2)">VCC</text>
</g>
<g font-size="2.3" fill="#000080">
<text x="65.8" y="117.9">U8</text>
<text x="49.3" y="128.1">D3</text>
<text x="92.5" y="128.1">D2</text>
<text x="453.1" y="143.3">U11 U3</text>
<text x="258.8" y="154.7">C24</text>
<text x="547.1" y="153.5">H3</text>
<text x="209.3" y="157.3">L1</text>
<text x="270.3" y="168.7">U6</text>
<text x="283" y="191.6">C25</text>
<text x="364.2" y="186.5">U43</text>
<text x="84.8" y="197.9">U10</text>
<text x="81" y="211.9">U7</text>
<text x="84.8" y="215.7">C29</text>
<text x="458.2" y="218.2">U9</text>
</g>
<g font-size="2.3">
<text x="106.2" y="119.8" transform="rotate(-90 106.2 119.8)">1</text>
<text x="107.5" y="117.4" transform="rotate(-90 107.5 117.4)">1</text>
<text x="64.4" y="120.7">1</text>
<text x="64.4" y="125.8">2</text>
<text x="64.4" y="123.2">3</text>
<text x="66.7" y="121.9">VIN</text>
<text x="66.7" y="124.5">EN</text>
<text x="73.7" y="121.9">VOUT</text>
<text x="81.2" y="125.8">4</text>
<text x="81.2" y="120.7">5</text>
<text x="497.4" y="124.9" transform="rotate(-90 497.4 124.9)">1</text>
<text x="498.6" y="122.5" transform="rotate(-90 498.6 122.5)">1</text>
<text x="66.7" y="127">GND</text>
<text x="76.8" y="127">NC</text>
<text x="495.2" y="130.8">1</text>
<text x="498.7" y="130.8">1</text>
<text x="492.8" y="132.1">1</text>
<text x="501.1" y="132.1">1</text>
<text x="98.6" y="138.6" transform="rotate(-90 98.6 138.6)">1</text>
<text x="99.8" y="140.9" transform="rotate(-90 99.8 140.9)">1</text>
<text x="438.9" y="147.7" transform="rotate(-90 438.9 147.7)">1</text>
<text x="440.2" y="145.4" transform="rotate(-90 440.2 145.4)">1</text>
<text x="449.1" y="147.7" transform="rotate(-90 449.1 147.7)">1</text>
<text x="450.4" y="145.4" transform="rotate(-90 450.4 145.4)">1</text>
<text x="456.8" y="148.6">1</text>
<text x="459.2" y="149.9">VBAT</text>
<text x="488" y="149.9">VDD</text>
<text x="489.8" y="147.3">EP</text>
<text x="493.9" y="148.6">48</text>
<text x="493.9" y="146.1">49</text>
<text x="456.8" y="151.2">2</text>
<text x="456.8" y="153.7">3</text>
<text x="459.2" y="152.4">PC13</text>
<text x="459.2" y="155">PC14-OSC32IN</text>
<text x="488.2" y="152.4">VSS</text>
<text x="488.5" y="155">PB9</text>
<text x="493.9" y="153.7">46</text>
<text x="493.9" y="151.2">47</text>
<text x="271.3" y="160.1" transform="rotate(-90 271.3 160.1)">1</text>
<text x="456.8" y="156.2">4</text>
<text x="456.8" y="158.8">5</text>
<text x="456.8" y="161.3">6</text>
<text x="459.2" y="157.5">PC15-OSC32OUT</text>
<text x="459.2" y="160">PH0-OSC_IN</text>
<text x="485" y="160">BOOT0</text>
<text x="488.5" y="157.5">PB8</text>
<text x="493.9" y="161.3">43</text>
<text x="493.9" y="158.8">44</text>
<text x="493.9" y="156.2">45</text>
<text x="545.7" y="156.2">1</text>
<text x="545.7" y="158.8">2</text>
<text x="545.7" y="161.3">3</text>
<text x="548.1" y="157.5">1</text>
<text x="548.1" y="160">2</text>
<text x="263.7" y="166.5" transform="rotate(-90 263.7 166.5)">4</text>
<text x="266.2" y="166.5" transform="rotate(-90 266.2 166.5)">3</text>
<text x="272.6" y="162.5" transform="rotate(-90 272.6 162.5)">1</text>
<text x="294.2" y="166.8" transform="rotate(-90 294.2 166.8)">1</text>
<text x="295.4" y="164.4" transform="rotate(-90 295.4 164.4)">1</text>
<text x="456.8" y="163.9">7</text>
<text x="456.8" y="166.4">8</text>
<text x="459.2" y="162.6">PH1-OSC_OUT</text>
<text x="459.2" y="165.1">NRST</text>
<text x="459.2" y="167.7">VSSA/VREF-</text>
<text x="488.5" y="167.7">PB5</text>
<text x="488.5" y="165.1">PB6</text>
<text x="488.5" y="162.6">PB7</text>
<text x="493.9" y="166.4">41</text>
<text x="493.9" y="163.9">42</text>
<text x="501.2" y="167" transform="rotate(-90 501.2 167)">1</text>
<text x="506.2" y="167" transform="rotate(-90 506.2 167)">1</text>
<text x="545.7" y="163.9">4</text>
<text x="548.1" y="162.6">3</text>
<text x="548.1" y="165.1">4</text>
<text x="264.9" y="173" transform="rotate(-90 264.9 173)">Case</text>
<text x="267.5" y="171.5" transform="rotate(-90 267.5 171.5)">Xtal</text>
<text x="294.2" y="170.3" transform="rotate(-90 294.2 170.3)">1</text>
<text x="295.4" y="172.7" transform="rotate(-90 295.4 172.7)">1</text>
<text x="435.7" y="170.2">1</text>
<text x="438" y="168.9">1</text>
<text x="445.8" y="170.2">1</text>
<text x="448.2" y="168.9">1</text>
<text x="455.5" y="171.5">10</text>
<text x="456.8" y="168.9">9</text>
<text x="459.2" y="170.2">VDDA/VREF+</text>
<text x="459.2" y="172.7">PA0</text>
<text x="488.5" y="172.7">PB3</text>
<text x="488.5" y="170.2">PB4</text>
<text x="493.9" y="171.5">39</text>
<text x="493.9" y="168.9">40</text>
<text x="499.9" y="169.3" transform="rotate(-90 499.9 169.3)">1</text>
<text x="505" y="169.3" transform="rotate(-90 505 169.3)">1</text>
<text x="545.7" y="171.5">1</text>
<text x="548.1" y="172.7">1</text>
<text x="455.5" y="174">11</text>
<text x="455.5" y="176.6">12</text>
<text x="455.5" y="179.1">13</text>
<text x="459.2" y="175.3">PA1</text>
<text x="459.2" y="177.8">PA2</text>
<text x="487.2" y="177.8">PA14</text>
<text x="487.2" y="175.3">PA15</text>
<text x="493.9" y="179.1">36</text>
<text x="493.9" y="176.6">37</text>
<text x="493.9" y="174">38</text>
<text x="505" y="179.2" transform="rotate(-90 505 179.2)">1</text>
<text x="263.7" y="185.8" transform="rotate(-90 263.7 185.8)">1</text>
<text x="264.9" y="183.5" transform="rotate(-90 264.9 183.5)">Xtal</text>
<text x="266.2" y="185.8" transform="rotate(-90 266.2 185.8)">2</text>
<text x="267.5" y="183.5" transform="rotate(-90 267.5 183.5)">Case</text>
<text x="336.4" y="185.4">1</text>
<text x="438.2" y="185.4">1</text>
<text x="440.6" y="184.2">1</text>
<text x="455.5" y="181.6">14</text>
<text x="455.5" y="184.2">15</text>
<text x="459.2" y="180.4">PA3</text>
<text x="459.2" y="182.9">PA4</text>
<text x="459.2" y="185.4">PA5</text>
<text x="487.2" y="185.4">PA13</text>
<text x="488" y="180.4">VDD</text>
<text x="488.2" y="182.9">VSS</text>
<text x="493.9" y="184.2">34</text>
<text x="493.9" y="181.6">35</text>
<text x="506.2" y="181.5" transform="rotate(-90 506.2 181.5)">1</text>
<text x="545.7" y="182.9">1</text>
<text x="548.1" y="184.2">1</text>
<text x="334.1" y="186.7">1</text>
<text x="353.1" y="188">1</text>
<text x="355.5" y="186.7">1</text>
<text x="367.1" y="191.8">1</text>
<text x="369.4" y="190.5">1</text>
<text x="383.4" y="191.8">1</text>
<text x="417.3" y="188.4" transform="rotate(-90 417.3 188.4)">1</text>
<text x="418.6" y="186" transform="rotate(-90 418.6 186)">1</text>
<text x="436.9" y="190.5">1</text>
<text x="438.2" y="188">1</text>
<text x="439.3" y="189.3">1</text>
<text x="440.6" y="186.7">1</text>
<text x="455.5" y="186.7">16</text>
<text x="455.5" y="189.3">17</text>
<text x="455.5" y="191.8">18</text>
<text x="459.2" y="188">PA6</text>
<text x="459.2" y="190.5">PA7</text>
<text x="487.2" y="190.5">PA11</text>
<text x="487.2" y="188">PA12</text>
<text x="493.9" y="191.8">31</text>
<text x="493.9" y="189.3">32</text>
<text x="493.9" y="186.7">33</text>
<text x="502.5" y="189.3">1</text>
<text x="504.9" y="190.5">1</text>
<text x="510.1" y="186.7">1</text>
<text x="512.5" y="188">1</text>
<text x="515.2" y="191.8">1</text>
<text x="531.7" y="186.7">1</text>
<text x="531.7" y="189.3">1</text>
<text x="531.7" y="191.8">1</text>
<text x="534.1" y="188">1</text>
<text x="534.1" y="190.5">1</text>
<text x="545.7" y="188">1</text>
<text x="548.1" y="189.3">1</text>
<text x="381.1" y="193.1">1</text>
<text x="455.5" y="194.3">19</text>
<text x="455.5" y="196.9">20</text>
<text x="459.2" y="193.1">PB0</text>
<text x="459.2" y="195.6">PB1</text>
<text x="487.2" y="193.1">PA10</text>
<text x="488.5" y="195.6">PA9</text>
<text x="493.9" y="196.9">29</text>
<text x="493.9" y="194.3">30</text>
<text x="508.9" y="194.3">1</text>
<text x="511.2" y="195.6">1</text>
<text x="517.6" y="193.1">1</text>
<text x="531.7" y="194.3">1</text>
<text x="534.1" y="193.1">1</text>
<text x="534.1" y="195.6">1</text>
<text x="42.7" y="202.3" transform="rotate(-90 42.7 202.3)">1</text>
<text x="44" y="200" transform="rotate(-90 44 200)">1</text>
<text x="50.3" y="202.3" transform="rotate(-90 50.3 202.3)">1</text>
<text x="51.6" y="200" transform="rotate(-90 51.6 200)">1</text>
<text x="83.4" y="200.7">1</text>
<text x="85.8" y="202">1</text>
<text x="455.5" y="202">22</text>
<text x="459.2" y="198.1">PB2</text>
<text x="459.2" y="200.7">PB10</text>
<text x="459.2" y="203.2">VCAP_1</text>
<text x="487.2" y="203.2">PB14</text>
<text x="487.2" y="200.7">PB15</text>
<text x="488.5" y="198.1">PA8</text>
<text x="493.9" y="202">27</text>
<text x="493.9" y="199.4">28</text>
<text x="74.4" y="208.3">4</text>
<text x="81.6" y="205" transform="rotate(-90 81.6 205)">5</text>
<text x="455.5" y="204.5">23</text>
<text x="455.5" y="207">24</text>
<text x="459.2" y="205.8">VSS</text>
<text x="459.2" y="208.3">VDD</text>
<text x="487.2" y="208.3">PB12</text>
<text x="487.2" y="205.8">PB13</text>
<text x="493.9" y="207">25</text>
<text x="493.9" y="204.5">26</text>
<text x="505" y="209.7" transform="rotate(-90 505 209.7)">1</text>
<text x="74.4" y="213.4">3</text>
<text x="88.9" y="210.8">1</text>
<text x="506.2" y="212" transform="rotate(-90 506.2 212)">1</text>
<text x="81.6" y="219.4" transform="rotate(-90 81.6 219.4)">2</text>
<text x="456.8" y="221">1</text>
<text x="459.2" y="222.3">1</text>
</g>
<text font-size="1.6" fill="#00f" x="423" y="182.4">NSS/CS</text>
<g font-size="1.2" fill="#00f">
<text x="510.3" y="174.6">NSS/CS2</text>
<text x="510.3" y="207.7">NSS/CS1</text>
</g>
</svg>
